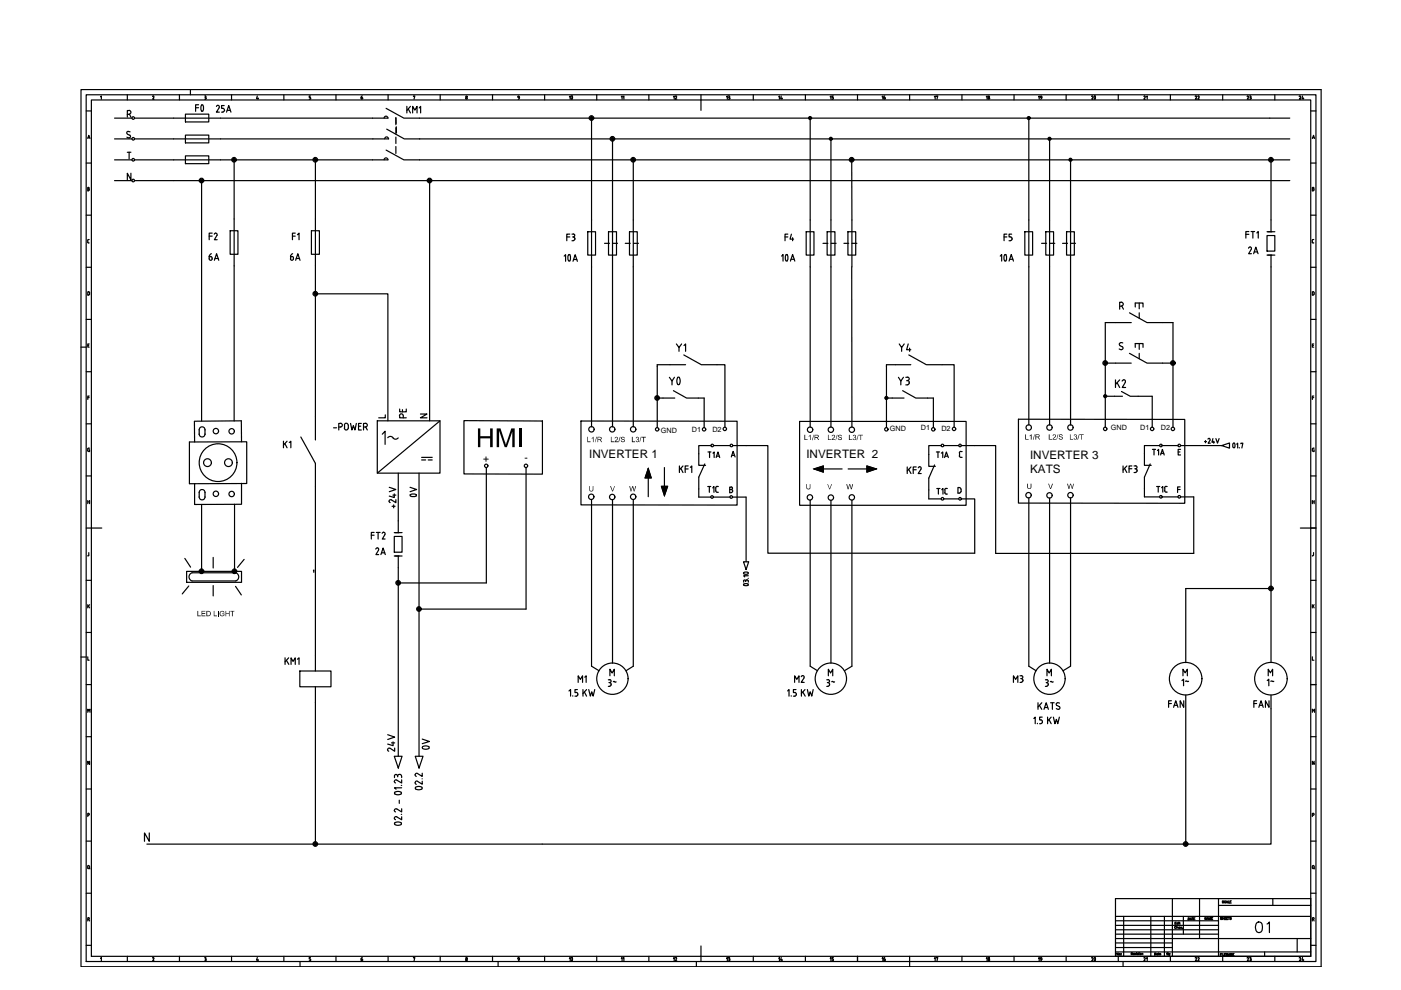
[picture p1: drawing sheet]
<svg xmlns="http://www.w3.org/2000/svg" width="297mm" height="210mm" viewBox="0 0 297 210" stroke-linecap="round" stroke-linejoin="round" font-family="sans-serif">
<!-- layer: 035 -->
<g fill="none" stroke="#000" stroke-width=".25">
<path d="M17.2 19h262.9v186h-262.9zM18.3 23.5h1.1M18.3 34.6h1.1M19.4 21.2h258.5v181.6h-258.5zM21.3 20.5l.2-.2v.7M27 20.1v1.1M32.3 20.5l.3-.1v.2M32.6 20.6l-.2 .4h.3M54.6 20.3l-.2 .6h.4M54.7 20.7v.3M60.2 20.1v1.1M65.8 20.3h-.2v.3l.3 .2"/>
<path d="M65.9 20.8l-.1 .2h-.2M71.2 20.1v1.1M82.3 20.1v1.1M93.3 20.1v1.1M98.7 20.8l.2 .2 .1-.2M98.7 20.8l.2-.2 .1 .2M104.4 20.1v1.1M115.5 20.1v1.1M126.5 20.1v1.1M137.6 20.1v1.1M148.6 20.1v1.1M159.7 20.1v1.1"/>
<path d="M170.8 20.1v1.1M181.8 20.1v1.1M192.9 20.1v1.1M203.9 20.1v1.1M215 20.1v1.1M226 20.1v1.1M237.1 20.1v1.1M248.1 20.1v1.1M259.2 20.1v1.1M270.3 20.1v1.1M277.9 23.5h1.1M277.9 34.6h1.1"/>
<path d="M18.3 45.6h1.1M18.3 56.7h1.1M18.6 51.3l.3 .2M18.6 40.1h.2M18.6 51v.3M18.8 40.4l.2-.2-.2-.2 .1-.1-.3-.2v.8h.2M18.9 50.8l-.3 .2M277.9 45.6h1.1M277.9 56.7h1.1M278.2 51.3l.2 .2M278.2 40.1h.3M278.4 50.8l-.2 .2v.3"/>
<path d="M278.4 51.5h.1M278.4 50.8h.1M278.4 40.4l.2-.2-.2-.2 .2-.1-.4-.2v.8h.3M17.2 73.6h1.1M18.3 67.7h1.1M18.3 78.8h1.1M18.6 61.9l.2-.1a.42 .42 0 0 1 .1 .7l-.3 .1zM18.6 73.2h.2M18.9 72.9h-.3v.7h.3M277.9 67.7h1.1M277.9 78.8h1.1M278.2 73.2h.3"/>
<path d="M278.4 61.8a.42 .42 0 0 1 .2 .7l-.2 .1M278.4 61.9h-.2v.7h.2M278.5 72.9h-.3v.7h.3M18.3 89.9h1.1M18.6 84.3h.3M18.6 95.2v.3M18.9 95.4h.1v.3l-.4-.2M18.9 84h-.3v.7M19 95l-.4 .2M277.9 89.9h1.1M278.2 95.2l.1 .4 .2 .1h.1l-.1-.3M278.2 84.3h.3"/>
<path d="M278.5 84h-.3v.7M278.6 95l-.4 .2M18.3 112h1.1M18.3 100.9h1.1M18.6 117.8h.1M18.6 106.4h.4M18.6 106.1v.7M18.8 117.7l-.1 .1M18.8 117.2v.5M19 106.1v.7M277.9 112h1.1M277.9 100.9h1.1"/>
<path d="M278.2 106.1v.7M278.2 106.4h.4M278.5 117.7l-.3 .1M278.5 117.2v.5M278.6 106.1v.7M17.2 139.3h1.1M18.3 123h1.1M18.3 134.1h1.1M18.6 139.3v.7h.3M18.6 128.2v.7M18.7 128.5l.3 .4M19 128.2l-.4 .4"/>
<path d="M277.9 123h1.1M277.9 134.1h1.1M278.2 139.3v.7h.4M278.2 128.2v.7M278.4 128.5l.2 .4M278.6 128.2l-.4 .4M18.3 145.1h1.1M18.3 156.2h1.1M277.9 145.1h1.1M277.9 156.2h1.1M278.2 151v-.6l.3 .3 .2-.3v.6M18.3 167.3h1.1"/>
<path d="M18.3 178.3h1.1M18.6 172.8h.3v-.3h-.3v.6M19 161.4v.7l-.4-.7v.7M277.9 167.3h1.1M277.9 178.3h1.1M278.2 172.8h.4v-.3h-.4v.6M278.6 161.4v.7l-.4-.7v.7M18.3 189.4h1.1M18.8 194.5l.2 .2-.4 .3M18.8 194.6h-.2v.7M18.8 195l.2 .3M236.5 199h12.1"/>
<path d="M236.5 199.9h12.1M236.5 198.1h21.8M236.5 197.1h21.8M236.5 196.2h21.8M236.5 195.2h21.8M238.2 194.3v8.5M244 194.3v8.5M246.9 194.3v8.5M250.9 194.3v3.8M254.3 190.5v8.5M258.3 192h19.6M269.9 190.5v1.5"/>
<path d="M277.9 189.4h1.1M278.2 184v-.3l.2-.2 .2 .2v.3M278.2 184l.2 .2 .2-.2M278.4 194.5l.2 .4-.4 .1M278.5 194.6h-.3v.7M278.5 195l.1 .3M278.5 184.1l.2 .1M18.3 200.4h1.1M21.3 203.2l.2-.2v.7M27 202.8v1.1M32.3 203.1l.3-.1v.2M32.6 203.3l-.2 .4h.3"/>
<path d="M38 202.8v1.1M43.4 203h.1M43.4 203.7h.1M43.5 203.3h.1M43.5 203l.2 .2-.2 .1M43.5 203.3l.2 .2M43.7 203.5l-.2 .2M43.7 203.5v.1M49.1 202.8v1.1M54.6 203l-.2 .6h.4M54.7 203.4v.3M60.2 202.8v1.1"/>
<path d="M63.6 203.9v1.1M65.6 203.7h.1M65.8 203h-.2v.3l.2 .1 .1 .2M65.9 203.5l-.2 .2M71.2 202.8v1.1M82.3 202.8v1.1M87.7 203.1l.3-.1-.2 .7M93.3 202.8v1.1M98.7 203.6l.2-.3 .1 .3M98.7 203.5l.2 .2 .1-.2M104.4 202.8v1.1M105.6 203.9v1.1"/>
<path d="M115.5 202.8v1.1M126.5 202.8v1.1M137.6 202.8v1.1M147.6 203.9v1.1M148.6 202.8v1.1M159.7 202.8v1.1M170.8 202.8v1.1M181.8 202.8v1.1M192.9 202.8v2.2M203.9 202.8v1.1M215 202.8v1.1M226 202.8v1.1"/>
<path d="M236.5 200.9h12.1M236.5 201.8h41.4M237.1 202.8v1.1M238.1 203.9v1.1M259.2 202.8v1.1M268.1 201.8v1M270.3 202.8v1.1M277.9 200.4h1.1"/>
<circle cx="98.9" cy="20.5" r=".15"/>
<circle cx="98.9" cy="203.2" r=".15"/>
</g>
<!-- layer: 07 -->
<path d="M18.3 20.1h260.7v183.8h-260.7zM148.6 21.2v2.2M19.4 112h2.2M275.7 112h2.2M236.5 190.5h41.4v12.3h-41.4zM236.5 194.3h41.4M248.6 199h29.3M248.6 190.5v12.3M258.3 190.5v12.3M275 199v2.8M148.6 200.6v2.2" fill="none" stroke="#000" stroke-width=".25"/>
<!-- layer: 025 -->
<g fill="none" stroke="#000" stroke-width=".25">
<path d="M249.1 195.7h.2M249.4 196.5a.2 .2 0 0 0-.3 0 .2 .2 0 0 0 0 .3 .2 .2 0 0 0 .3 0M249.4 195.5h-.3v.4h.3M249.5 196.6l.2-.1 .1 .3M249.5 196.4v.4M249.8 195.7l-.3 .1 .1 .1h.2M249.8 195.5v.4M249.9 196.7l.2-.1-.2 .1 .1 .1h.1M249.9 195.6h.1M249.9 195.7v.2M250 195.7h.2M250.1 195.5l.1 .4"/>
<path d="M250.5 196.6l-.2 .1v.1h.2M250.7 196.8h.1M251.9 194.6a.22 .22 0 0 1 .3 .2 .22 .22 0 0 1-.3 .2zM252.3 195l.2-.4 .1 .4M252.3 194.9h.2M252.7 194.6h.3M252.8 194.6v.4M253.1 194.8h.1M253.4 194.6h-.3v.4h.3M255.8 194.5v.5l-.3-.5v.5M255.9 195l.2-.5 .1 .5M255.9 194.8h.2"/>
<path d="M256.3 195v-.5l.2 .5 .2-.5v.5M256.8 194.8h.2M257.1 194.5h-.3v.5h.3M259.1 194.6l-.2-.1-.1 .2 .3 .2h-.3M259.2 194.5v.5M259.2 194.7h.3M259.4 191.1l-.2-.1v.2l.2 .2h-.2M259.5 194.5v.5M259.7 194.7h.1M259.9 191.1l-.1-.1-.2 .1 .1 .4 .2-.2M259.9 194.5h-.2v.5h.2M260 191.5l.1-.5 .2 .5"/>
<path d="M260 194.7h.2M260 191.3h.3M260.4 191v.5h.3M260.5 194.5v.5M260.7 194.5h-.7v.5h.3M260.8 191.2h.1M261.1 194.6l-.3-.1 .3 .4h-.3M261.1 191h-.3v.5h.3M237.1 202v.5l-.3-.5v.5M237.7 202.2h.1M237.7 202.5h.1M239.8 202.2h.3v-.2h-.3v.4"/>
<path d="M240 202.2l.1 .2M240.3 202.3h.2l-.1-.2-.1 .3h.2M258.7 202.4h.2M259 202.2h-.3v.4M259.1 202.2v.4M259.3 202.2v.4h.2M259.6 202.4h.2M259.9 202.2h-.3v.4h.3M260.3 202.2v.4l-.3-.4v.4M260.4 202.6l.2-.4 .2 .4M260.5 202.5h.2M260.8 202.6v-.4l.2 .4 .2-.4v.4"/>
<path d="M261.4 202.4h.1M261.6 202.2h-.2v.4h.2"/>
<circle cx="237.4" cy="202.4" r=".15"/>
</g>
<g fill="none" stroke="#000" stroke-width=".25">
<path d="M24.3 25h3.7M24.3 29.4h3.7M24.3 33.9h3.7M24.3 38.3h3.7M28.5 25h8.3M28.5 29.4h8.3M28.5 33.9h8.3M28.5 38.3h245M42.7 38.3v51M46.8 25h32.2M46.8 29.4h32.3M46.8 33.9h32.2"/>
<path d="M49.6 33.9v12.5M66.9 33.9v12.5M88.9 25h184.6M88.9 29.4h184.6M88.9 33.9h184.6M91.1 38.3v50.9M125.4 25v21.6M129.9 29.4v17.2M134.3 33.9v12.7M171.8 25v21.6M176.2 29.4v17.2M180.6 33.9v12.7"/>
<path d="M218.1 25v21.6M222.5 29.4v17.2M227 33.9v12.7M269.5 33.9v12.7M49.6 56.4v32.9M66.9 56.4v31.9M125.4 56.6v33.9M129.9 56.6v33.9M134.3 56.6v33.9M171.8 56.6v34M176.2 56.6v34M180.6 56.6v34"/>
<path d="M218.1 56.6v33.5M222.5 56.6v33.5M227 56.6v33.5M269.5 56.6v83.9M66.9 62.3h15.3v26.9M139.3 77.6v13.1M152 77.3h1.7v13.3M187.9 77.6v13.1M199.8 77.3h2.5v13.3M234.3 77h2.2M236.5 68.4h-2.2v22.2M246.5 77h2.2"/>
<path d="M246.5 68.4h2.2v22.2M103.1 99.2v24.4h-18.7M111.5 99.2v29.9h-22.7M149.3 84.4v6.3M155.3 94.5h7.5v22.8h43.9v-11.5h-2.9M196.7 84.4h1.2v6.3M203.8 94.5h7.3v22.8h42v-11.9h-2.8M241.3 84h3v6.6M246.5 94.5h3.3M250.3 94.5h8.7M39.2 118.4l1.2 1.9M42.7 107v14.1"/>
<path d="M45.2 118.2v2.2M49.7 106.9v14.2M51.8 118.6l-1.4 1.7M66.9 103.2v35.8M84.4 100.3v10.1M88.8 100.3v60M125.4 105.9v35.4M129.9 105.9v34.7M134.3 105.9v35.4l-1.6 .9M148.2 103.7v1.7h2.5M151.2 105.4h3.6M155.3 105.4h2.9v13.7"/>
<path d="M171.8 106v35.3M176.2 106.1v34.5M180.6 106v35.3l-1.6 .9M218.1 105.6v35.7l1.6 .9M222.5 105.6v35M227 105.6v35.7l-1.6 .9M242.6 103.7v1.7h3.3M246.5 105.4h3.3M39.6 121.1h11.6v2.4h-11.6zM40 124.2l-1.4 1.7M40.7 121.4a.91 .91 0 0 0-.6 .9 .91 .91 0 0 0 .6 .9M40.8 121.4h9.2a.91 .91 0 0 1 .6 .9 .91 .91 0 0 1-.6 .9h-9.2"/>
<path d="M45.2 124.1v2.3M49.9 124.3l1.3 1.8M84.4 120.4v39.9M269.5 124.8h-18.1v15.7M66.9 148.9v30.1M251.4 147.4v31.6M269.5 150.3v28.7h-238.4"/>
</g>
<!-- layer: 0 -->
<g fill="none" stroke="#000" stroke-width=".25">
<path d="M36.8 25h10M36.8 29.4h10M36.8 33.9h10M39.3 28.6h5v1.7h-5zM39.3 33h5v1.7h-5zM79 25h3.3M79.1 29.4h3.3M81.4 25a.4 .4 0 0 1 .4-.4 .4 .4 0 0 1 .4 .4M81.4 33.9a.4 .4 0 0 1 .4-.4 .4 .4 0 0 1 .4 .4h-3.2M81.6 29.4a.4 .4 0 0 1 .4-.4 .4 .4 0 0 1 .4 .4M81.9 23l3.7 2h3.3M81.9 31.8l3.7 2.1h3.3"/>
<path d="M82 27.4l3.7 2h3.3M48.8 48.9h1.6v5h-1.6zM49.6 46.4v10M66 48.9h1.7v5h-1.7zM66.9 46.4v10M124.6 49.1h1.7v5h-1.7zM125.4 46.6v10M129 49.1h1.7v5h-1.7zM129.9 46.6v10M133.5 49.1h1.6v5h-1.6zM134.3 46.6v10M170.9 49.1h1.7v5h-1.7z"/>
<path d="M171.8 46.6v10M175.4 49.1h1.6v5h-1.6zM176.2 46.6v10M179.8 49.1h1.6v5h-1.6zM180.6 46.6v10M217.3 49.1h1.6v5h-1.6zM218.1 46.6v10M221.7 49.1h1.7v5h-1.7zM222.5 46.6v10M226.1 49.1h1.7v5h-1.7zM227 46.6v10M268.6 49.9h1.7v3.3h-1.7z"/>
<path d="M268.6 49.1h1.7M268.6 54.1h1.7M269.5 46.6v2.5M269.5 54.1v2.5M145 75.3l3.7 2h3.3M192.7 75.3l3.7 2h3.4M236.5 77h3.3M236.5 68.4h3.3M239.5 74.9l3.7 2.1h3.3M239.5 66.3l3.7 2.1h3.3M240.7 73.6v-.8h1.6v.8M240.7 65.1v-.9h1.6v.9"/>
<path d="M241.5 64.2v1.3M241.5 66.3v1.2M241.5 72.8v1.3M241.5 74.9v1.2M40.2 93.7h12.1v8.8l-12.1 .1zM42.2 91.1v1M42.2 91.2a.61 .61 0 0 1 .6-.7 .61 .61 0 0 1 .7 .7M42.2 92a.61 .61 0 0 0 .6 .7 .61 .61 0 0 0 .7-.7M43.5 91.1v1M51.2 93.7v-4.5l-10 .1 .1 4.4M63.8 92.7l3.1 5.5v5M66.9 88.3v5"/>
<path d="M80 89.2h13.3v11.1h-13.3zM81.1 92.1l.5-.7v2.8M82.2 92.8l.6-.3 .5 .3M83.3 92.8l.6 .3 .5-.3M89.4 97h2.2M89.4 97.5h.8M90.8 97.5h.8M93.3 89.2l-13.3 11.1M98.4 89.2l16.6 .1v11.2h-16.6zM123.2 89.3h33.1v17.8l-33.1-.1zM137.4 99.3l.7 2h-1.3zM140.9 99.1v4"/>
<path d="M149.4 98.4l-1.2 2.8v2.5M169.5 89.4h35.3v17.7h-35.3zM172.6 99.4l2-.6v1.3zM174.6 99.4h3.9M179.8 99.4h4M183.8 98.8l2 .6-2 .7zM191.4 82.8l2.8 1.6h2.5M198.1 98.6l-1.2 2.8M215.9 88.9h35.3v17.8h-35.3zM259 94.5l1.7-.6v1.1zM42.2 104.4v1M42.2 104.5a.61 .61 0 0 1 .6-.7 .61 .61 0 0 1 .7 .7"/>
<path d="M42.2 105.3a.61 .61 0 0 0 .6 .7 .61 .61 0 0 0 .7-.7M43.5 104.4v1M51.2 102.5v4.4l-9.9 .1v-4.4M83.6 113.7h1.6v3.4h-1.6zM83.6 112.9h1.6M83.6 117.9h1.6M137.4 101.3v4M140.2 103.1h1.3l-.6 2zM157.6 119.1h1.1l-.5 1.7zM242.6 101.2v2.5M66.9 139v3.3M63.6 142.3h6.6v3.3h-6.6z"/>
<path d="M66.9 145.6v3.3M83.6 160.3h1.6l-.8 2.5z"/>
<circle cx="28.2" cy="38.3" r=".28"/>
<circle cx="28.2" cy="25" r=".28"/>
<circle cx="28.2" cy="29.4" r=".28"/>
<circle cx="28.2" cy="33.9" r=".28"/>
<circle cx="42.7" cy="38.3" r=".49"/>
<circle cx="42.7" cy="38.3" r=".32"/>
<circle cx="42.7" cy="38.3" r=".15"/>
<circle cx="49.6" cy="33.9" r=".49"/>
<circle cx="49.6" cy="33.9" r=".32"/>
<circle cx="49.6" cy="33.9" r=".15"/>
<circle cx="66.9" cy="33.9" r=".49"/>
<circle cx="66.9" cy="33.9" r=".32"/>
<circle cx="66.9" cy="33.9" r=".15"/>
<circle cx="91.1" cy="38.3" r=".49"/>
<circle cx="91.1" cy="38.3" r=".32"/>
<circle cx="91.1" cy="38.3" r=".15"/>
<circle cx="125.4" cy="25" r=".49"/>
<circle cx="125.4" cy="25" r=".32"/>
<circle cx="125.4" cy="25" r=".15"/>
<circle cx="129.8" cy="29.4" r=".49"/>
<circle cx="129.8" cy="29.4" r=".32"/>
<circle cx="129.8" cy="29.4" r=".15"/>
<circle cx="134.2" cy="33.9" r=".49"/>
<circle cx="134.2" cy="33.9" r=".32"/>
<circle cx="134.2" cy="33.9" r=".15"/>
<circle cx="171.8" cy="25" r=".32"/>
<circle cx="171.8" cy="25" r=".19"/>
<circle cx="171.8" cy="25" r=".11"/>
<circle cx="176.2" cy="29.4" r=".32"/>
<circle cx="176.2" cy="29.4" r=".19"/>
<circle cx="176.2" cy="29.4" r=".11"/>
<circle cx="180.6" cy="33.9" r=".49"/>
<circle cx="180.6" cy="33.9" r=".32"/>
<circle cx="180.6" cy="33.9" r=".15"/>
<circle cx="218.1" cy="25" r=".32"/>
<circle cx="218.1" cy="25" r=".19"/>
<circle cx="218.1" cy="25" r=".11"/>
<circle cx="222.5" cy="29.4" r=".32"/>
<circle cx="222.5" cy="29.4" r=".19"/>
<circle cx="222.5" cy="29.4" r=".11"/>
<circle cx="227" cy="33.9" r=".32"/>
<circle cx="227" cy="33.9" r=".19"/>
<circle cx="227" cy="33.9" r=".11"/>
<circle cx="269.5" cy="33.9" r=".49"/>
<circle cx="269.5" cy="33.9" r=".32"/>
<circle cx="269.5" cy="33.9" r=".15"/>
<circle cx="66.9" cy="62.3" r=".49"/>
<circle cx="66.9" cy="62.3" r=".32"/>
<circle cx="66.9" cy="62.3" r=".15"/>
<circle cx="234.3" cy="77" r=".49"/>
<circle cx="234.3" cy="77" r=".32"/>
<circle cx="234.3" cy="77" r=".15"/>
<circle cx="248.7" cy="77" r=".49"/>
<circle cx="248.7" cy="77" r=".32"/>
<circle cx="248.7" cy="77" r=".15"/>
<circle cx="44" cy="98.1" r=".83"/>
<circle cx="45.8" cy="91.4" r=".57"/>
<circle cx="46.2" cy="98.1" r="4"/>
<circle cx="48.4" cy="98.1" r=".83"/>
<circle cx="49.1" cy="91.4" r=".57"/>
<circle cx="103.1" cy="98.8" r=".36"/>
<circle cx="111.5" cy="98.8" r=".36"/>
<circle cx="125.4" cy="91" r=".57"/>
<circle cx="129.8" cy="91" r=".57"/>
<circle cx="134.2" cy="91" r=".57"/>
<circle cx="139.3" cy="91" r=".36"/>
<circle cx="149.3" cy="91" r=".36"/>
<circle cx="153.7" cy="90.9" r=".36"/>
<circle cx="155.1" cy="94.5" r=".28"/>
<circle cx="171.8" cy="91.1" r=".57"/>
<circle cx="176.2" cy="91.1" r=".57"/>
<circle cx="180.6" cy="91.1" r=".57"/>
<circle cx="187.9" cy="91" r=".36"/>
<circle cx="187.9" cy="84.4" r=".32"/>
<circle cx="187.9" cy="84.4" r=".19"/>
<circle cx="197.9" cy="91" r=".36"/>
<circle cx="202.3" cy="90.9" r=".36"/>
<circle cx="203.5" cy="94.5" r=".28"/>
<circle cx="218.1" cy="90.6" r=".57"/>
<circle cx="222.5" cy="90.6" r=".57"/>
<circle cx="227" cy="90.6" r=".57"/>
<circle cx="234.3" cy="90.9" r=".36"/>
<circle cx="234.3" cy="84" r=".32"/>
<circle cx="244.3" cy="90.9" r=".36"/>
<circle cx="248.7" cy="90.9" r=".36"/>
<circle cx="250" cy="94.5" r=".28"/>
<circle cx="45.8" cy="104.7" r=".57"/>
<circle cx="49.1" cy="104.7" r=".57"/>
<circle cx="125.4" cy="105.3" r=".57"/>
<circle cx="129.8" cy="105.4" r=".57"/>
<circle cx="134.2" cy="105.3" r=".57"/>
<circle cx="151" cy="105.4" r=".28"/>
<circle cx="155" cy="105.4" r=".28"/>
<circle cx="171.7" cy="105.5" r=".57"/>
<circle cx="176.2" cy="105.5" r=".57"/>
<circle cx="180.6" cy="105.5" r=".57"/>
<circle cx="203.5" cy="105.8" r=".28"/>
<circle cx="218.1" cy="105" r=".57"/>
<circle cx="222.5" cy="105" r=".57"/>
<circle cx="227" cy="105" r=".57"/>
<circle cx="246.1" cy="105.3" r=".28"/>
<circle cx="250" cy="105.3" r=".28"/>
<circle cx="42.7" cy="121.1" r=".49"/>
<circle cx="42.7" cy="121.1" r=".32"/>
<circle cx="42.7" cy="121.1" r=".15"/>
<circle cx="49.7" cy="121.1" r=".49"/>
<circle cx="49.7" cy="121.1" r=".32"/>
<circle cx="49.7" cy="121.1" r=".15"/>
<circle cx="84.4" cy="123.6" r=".49"/>
<circle cx="84.4" cy="123.6" r=".32"/>
<circle cx="84.4" cy="123.6" r=".15"/>
<circle cx="88.8" cy="129.1" r=".49"/>
<circle cx="88.8" cy="129.1" r=".32"/>
<circle cx="88.8" cy="129.1" r=".15"/>
<circle cx="269.5" cy="124.8" r=".49"/>
<circle cx="269.5" cy="124.8" r=".32"/>
<circle cx="269.5" cy="124.8" r=".15"/>
<circle cx="129.8" cy="143.9" r="3.3"/>
<circle cx="176.2" cy="143.9" r="3.3"/>
<circle cx="222.5" cy="143.9" r="3.3"/>
<circle cx="251.4" cy="143.9" r="3.5"/>
<circle cx="269.5" cy="143.9" r="3.5"/>
<circle cx="66.9" cy="179" r=".49"/>
<circle cx="66.9" cy="179" r=".32"/>
<circle cx="66.9" cy="179" r=".15"/>
<circle cx="251.4" cy="179" r=".49"/>
<circle cx="251.4" cy="179" r=".32"/>
<circle cx="251.4" cy="179" r=".15"/>
</g>
<!-- layer: TAGS -->
<g fill="none" stroke="#000" stroke-width=".25">
<path d="M27 32.3h.8M27.1 28.5l.4 .2M27.2 27.8l-.3 .3 .1 .3M27.2 27.9l.4 .1M27.4 23.4a.4 .4 0 0 1 .4 .4 .4 .4 0 0 1-.4 .4h-.4M27.4 23.4h-.4v1.4M27.4 32.3v1.4M27.5 24.2l.3 .6M27.5 28.6a.38 .38 0 0 1 0 .6 .38 .38 0 0 1-.6-.1M27.8 36.7v1.4l-.8-1.4v1.4M237.3 74l.5 .2M237.4 64.9h.4"/>
<path d="M237.5 73.3l.6 .4-.1 .3-.2 .1M237.6 72.7l-.3 .2 .2 .4M237.6 72.6l.4 .1M237.8 64.1a.4 .4 0 0 1 .4 .4 .4 .4 0 0 1-.4 .4M237.8 64.1h-.4v1.5M237.9 64.9l.3 .7M70.7 90.7h.7M72.2 89.7a.4 .4 0 0 1 .4 .4 .4 .4 0 0 1-.4 .4h-.4M72.2 89.8h-.4v1.4M73 90.1a.4 .4 0 0 1 .4-.4 .4 .4 0 0 1 .4 .4l.1 .7M73 90.8a.4 .4 0 0 0 .4 .4 .4 .4 0 0 0 .4-.4M73.1 90.2v.6"/>
<path d="M74.3 89.8l.3 1.4 .3-1 .4 1 .3-1.4M76 90.4h.5M76.6 89.8h-.6v1.4h.6M77.5 89.7a.4 .4 0 0 1 .4 .4 .4 .4 0 0 1-.4 .4h-.4M77.5 89.8h-.4v1.4M77.5 90.5l.4 .7M155.1 96.9l.3-1.2 .5 1.2M155.2 96.5h.5M203.4 96.7l.3 .3M203.7 95.7l-.3 .3M203.7 97h.3M203.7 95.7h.3"/>
<path d="M249.8 95.8h.4M250.3 95.3h-.5v1.2h.5M150.1 103.2h.6M150.4 103.2v1.2M151.1 103.4l.3-.2v1.2M151.8 104.1l.1 .2 .4 .1M151.8 103.4v.7M152.1 103.1l-.3 .3M152.1 103.2h.2M154.7 103.8h.4M155 103.8a.32 .32 0 0 1 .3 .3 .32 .32 0 0 1-.3 .3M155 103.8l.3-.1v-.3l-.6-.1v1.2h.4"/>
<path d="M203.4 103.4l.3 .3M203.7 104.2l-.3 .3M203.8 103.7v.5M245.2 103.2h.7M245.6 103.2v1.1M246.3 103.4l.2-.2v1.1M246.9 104l.3 .3M247 103.4v.6M247.2 103.1l-.3 .3M247.3 103.2h.2M247.3 104.3h.2M249.7 103.8h.5"/>
<path d="M250.2 103.2h-.5v1.2"/>
</g>
<!-- layer: 0 -->
<g fill="#000">
<path d="M101.3 90.8h.5v1.7h2.1v-1.7h.6v4h-.6v-1.9h-2.1v1.9h-.5zM105.3 90.8h.8l1.2 3.5 1.1-3.5h.7v4h-.5v-3.3l-1.1 3.3h-.5l-1.1-3.4-.1 3.4h-.5zM110.1 90.8h.5v4h-.5zM124.5 92.6h.2v1h.5v.2h-.7zM125.5 92.9l.3-.3v1.2h-.1v-.9l-.2 .1zM126.4 92.6h.2l-.5 1.2zM129.5 92.6h.2v1h.5v.2h-.7zM130.4 92.7l.4-.1a.51 .51 0 0 1 .2 .5 .51 .51 0 0 1-.5 .4l.5 .1v.2h-.7l.5-.6a.22 .22 0 0 0 0-.4 .22 .22 0 0 0-.3 .1h-.2zM131.4 92.6h.2l-.4 1.2h-.1zM131.7 92.7l.5-.1 .2 .2-.1 .1a.22 .22 0 0 0-.1-.2 .22 .22 0 0 0-.3 .1 .22 .22 0 0 0 .1 .3l.3 .1a.38 .38 0 0 1 0 .6 .38 .38 0 0 1-.6-.2l-.1-.2 .4 .2a.23 .23 0 0 0 .4-.1 .25 .25 0 0 0-.4-.3l-.3-.1zM134 92.6h.1v1h.5v.2h-.6zM134.9 92.7l.3-.1a.26 .26 0 0 1 .2 .2 .26 .26 0 0 1-.1 .3l.2 .2-.1 .4a.35 .35 0 0 1-.4 0 .35 .35 0 0 1-.2-.2l.1-.1a.22 .22 0 0 0 .2 .2 .22 .22 0 0 0 .2-.2 .22 .22 0 0 0-.2-.2v-.1a.19 .19 0 0 0 .2-.2 .19 .19 0 0 0-.2-.2 .19 .19 0 0 0-.2 .2z"/>
<path d="M135.9 92.6h.1l-.4 1.2zM136 92.6h.9v.2h-.3v1h-.2v-1h-.4zM170.5 92.2h.2v1h.5v.1h-.7zM171.5 92.4l.4-.2v1.1h-.2v-.9l-.2 .2zM172.5 92.2l-.2 1.1h-.1zM175.5 92.2h.2v1h.5v.1h-.7zM176.4 92.3l.3-.1a.43 .43 0 0 1 .3 .4 .43 .43 0 0 1-.4 .4l-.1 .2h.6v.1h-.8l.3-.5a.28 .28 0 0 0 .3-.2 .28 .28 0 0 0-.2-.3l-.2 .2h-.2zM177.4 92.2h.2l-.4 1.1zM177.7 92.3l.3-.1a.23 .23 0 0 1 .3 0 .23 .23 0 0 1 0 .3 .21 .21 0 0 0-.2-.2 .21 .21 0 0 0-.1 .3l.5 .2a.43 .43 0 0 1-.4 .5 .43 .43 0 0 1-.5-.4h.2a.26 .26 0 0 0 .3 .3 .26 .26 0 0 0 .2-.3l-.5-.2zM180 92.2h.2v1h.5v.1h-.7zM180.8 92.4l.3-.2a.29 .29 0 0 1 .3 .1 .29 .29 0 0 1-.1 .4l.3 .2-.1 .3-.5 .1-.2-.3h.2a.22 .22 0 0 0 .2 .2 .22 .22 0 0 0 .2-.3 .22 .22 0 0 0-.3-.1v-.1a.19 .19 0 0 0 .2-.2 .19 .19 0 0 0-.1-.2 .19 .19 0 0 0-.2 .2zM181.9 92.2l-.2 1.1h-.1z"/>
<path d="M182.1 92.2h.9v.1h-.4v1h-.2v-1h-.3zM217.4 92.1h.1v1h.6v.1h-.7zM218.3 92.4l.4-.3v1.1h-.1v-.9l-.2 .2zM219.3 92.1l-.2 1.1h-.1zM222.4 92.1h.1v1h.5v.1h-.6zM223.3 92.2l.2-.1a.4 .4 0 0 1 .4 .4 .4 .4 0 0 1-.4 .4l-.2 .2h.6v.1h-.7l.4-.5a.23 .23 0 0 0 .2-.2 .23 .23 0 0 0-.2-.3 .23 .23 0 0 0-.3 .2h-.1zM224.3 92.1h.1l-.4 1.1zM224.6 92.2l.4-.1 .3 .3-.2-.1a.21 .21 0 0 0-.2-.2 .21 .21 0 0 0-.2 .3 .21 .21 0 0 0 .2 .2l.4 .1a.43 .43 0 0 1-.3 .5 .43 .43 0 0 1-.5-.3l.3 .1a.24 .24 0 0 0 .3 .1 .24 .24 0 0 0 .1-.4 .24 .24 0 0 0-.4 0 .28 .28 0 0 1-.3-.2 .28 .28 0 0 1 .1-.3zM226.9 92.1h.1v1h.5v.1h-.6zM227.7 92.2l.4-.1 .2 .3-.1 .2 .2 .2-.2 .4h-.4l-.1-.2 .1-.1a.22 .22 0 0 0 .2 .2 .22 .22 0 0 0 .2-.3 .22 .22 0 0 0-.3-.1v-.1a.19 .19 0 0 0 .3-.2 .19 .19 0 0 0-.2-.2 .19 .19 0 0 0-.2 .2zM228.8 92.1h.1l-.4 1.1h-.1zM228.9 92.1h.9v.1h-.4v1h-.1v-1h-.4z"/>
<path d="M125 103.1h.1v.6a.3 .3 0 0 0 .3 .4 .3 .3 0 0 0 .3-.4v-.6h.1v.9l-.5 .2a.34 .34 0 0 1-.3-.5zM129.4 103.1h.1l.4 1 .3-1h.2l-.5 1.1h-.1zM133.4 103.1h.2l.2 .9 .3-.9h.1l.3 .9 .2-.9h.2l-.4 1.1h-.1l-.3-1-.3 1h-.1zM171 102.6h.1l.1 1a.28 .28 0 0 0 .4 0 .28 .28 0 0 0 .1-.3v-.7h.1v1l-.4 .2-.3-.1zM175.4 102.6h.1l.4 1 .4-1h.1l-.4 1.1h-.2zM179.4 102.6h.2l.2 1 .3-1h.1l.3 1 .2-1h.2l-.3 1.1h-.2l-.2-.9-.3 .9h-.2zM217.8 102.6h.2v.6a.28 .28 0 0 0 .2 .3 .28 .28 0 0 0 .3-.3v-.6h.2l-.1 .9-.2 .2-.5-.1zM222.2 102.6h.2l.3 .9 .4-.9h.2l-.5 1.1h-.1zM226.3 102.6h.1l.2 .9 .3-.9h.2l.2 .9 .3-.9h.1l-.3 1.1h-.1l-.3-1-.3 1h-.1z"/>
<path d="M126.7 92.6h.5a.33 .33 0 0 1 .4 .3 .33 .33 0 0 1-.4 .3l.5 .6h-.2l-.4-.6h-.3v.6h-.1zM126.8 92.7v.4h.4a.2 .2 0 0 0 .2-.1 .2 .2 0 0 0-.2-.3z"/>
<path d="M172.7 92.2h.6a.32 .32 0 0 1 .3 .3 .32 .32 0 0 1-.3 .3l.4 .5h-.2l-.3-.5h-.4v.5h-.1zM172.8 92.3v.4h.4a.18 .18 0 0 0 .2-.2 .18 .18 0 0 0-.2-.2z"/>
<path d="M219.5 92.1l.9 .1v.3l-.3 .2 .4 .5h-.2l-.4-.5h-.2v.5h-.2zM219.7 92.2v.4h.3a.18 .18 0 0 0 .3-.2 .18 .18 0 0 0-.3-.2z"/>
</g>
<!-- layer: DESC -->
<g fill="none" stroke="#000" stroke-width=".25">
<path d="M120.6 146.5l.4-.3v1.4M121.4 147.5v.1M122.5 147.3l-.2 .3h-.4M123.6 146.2v1.4M123.9 146.7l.5 .9M124.8 146.2l.4 1.4 .3-.9 .3 .9 .3-1.4M167 146.5l.3-.3v1.4M167.8 147.5v.1M168.8 147.3l-.1 .3h-.5M169.9 146.2v1.4M170.2 146.7l.5 .9M171.2 146.2l.3 1.4 .3-.9 .3 .9 .3-1.4"/>
<path d="M219.2 152.3l.3-.3v1.4M219.9 153.4h.1M220.1 149v1.4M220.4 149.5l.5 .9M220.4 153.4h.3M220.9 149l-.8 .9M221 152h-.6v.6l.5 .1 .1 .4M221 153.1l-.3 .3M221.3 150.4l.5-1.4 .5 1.4M221.5 150h.6M222.1 152v1.4M222.4 152.6l.5 .8"/>
<path d="M222.7 149h.8M222.9 152l-.8 .9M223.1 149v1.4M223.3 152l.4 1.4 .3-.9 .3 .9 .3-1.4M224.1 149.6l.5 .2a.38 .38 0 0 1 0 .6 .38 .38 0 0 1-.6-.2M224.6 149.1h-.6l-.1 .3 .2 .2M83.6 173.4l.3 .4M83.6 171.8l.3 .3M83.6 165.7l.3 .3M83.7 174.4a1.42 1.42 0 0 1 1.3 0M83.7 168.3a1.42 1.42 0 0 0 1.3 0M83.7 168a1.42 1.42 0 0 1 1.3 0"/>
<path d="M83.7 174.5v.3a1.42 1.42 0 0 0 1.3 0M83.7 168v.3M84.1 173.2a.32 .32 0 0 0-.5 .2M84.1 165.4a.32 .32 0 0 0-.5 .3M84.3 164.5a.32 .32 0 0 0-.3-.3 .32 .32 0 0 0-.4 .3v.4M84.7 169.7v.6M85 174.5v.3M85 168v.3M85.1 172.7h.1M85.1 166.5h.1M85.1 164.5a.41 .41 0 0 0-.5-.3 .41 .41 0 0 0-.3 .5M85.2 173.2v.6l-1.1-.6"/>
<path d="M85.2 171.5v.7l-1.1-.7a.32 .32 0 0 0-.5 .3M85.2 167h-1.6l.4 .3M85.2 165.3v.7l-1.1-.6M85.2 164.5v.4M88 166l.3 .3M88 164.3l.3 .3M88.1 167.3a1.42 1.42 0 0 0 1.4 0M88.1 166.9a1.42 1.42 0 0 1 1.4 0M88.1 166.9v.3M88.5 165.6a.32 .32 0 0 0-.5 .3M89.4 166.9v.3M89.5 165.1h.1"/>
<path d="M89.5 165.6v.7l-1-.6M89.5 163.9v.7l-1-.6"/>
</g>
<!-- layer: LINK -->
<g fill="none" stroke="#000" stroke-width=".25">
<path d="M83.9 27.1v1.3M83.9 29.1v1.3M83.9 31.1v1.4M84 26.9l.1 1.2M128.2 51.6h1M129.9 51.6h1M132.6 51.6h1M134.3 51.6h1.1M174.5 51.6h1M176.2 51.6h1.1M178.9 51.6h1M180.6 51.6h1.1"/>
<path d="M220.8 51.6h1.1M222.6 51.6h1M225.3 51.6h1M227 51.6h1"/>
</g>
<!-- layer: WIRENO -->
<path d="M66.4 121l.1-.2v.6" fill="none" stroke="#000" stroke-width=".25"/>
<!-- layer: 0 -->
<path d="M183.8 98.8l2 .6-2 .7zM137.4 99.3l.7 2h-1.3zM140.2 103.1h1.3l-.6 2zM172.6 99.4l2-.6v1.3z" fill="#000" stroke="#000" stroke-width=".21"/>
<!-- layer: XREF -->
<g fill="none" stroke="#000" stroke-width=".25">
<path d="M261.5 94v.9M261.5 94l.1-.1a.55 .55 0 0 1 .3 .5 .55 .55 0 0 1-.3 .5h-.1M262.2 94.2l.2-.2v1M262.7 94.9v.1M263.1 94.1v-.1h.4l-.2 1M157.6 123.2l.3-.2 .2 .2M157.7 123.9l.3-.2 .6 .2a.54 .54 0 0 1-.5 .3 .54 .54 0 0 1-.4-.3zM157.7 121.4l.3-.1 .6 .1a.54 .54 0 0 1-.4 .4 .54 .54 0 0 1-.6-.3zM157.7 123.2v.2M158.1 123.2v.1M158.3 123l-.2 .2M158.3 123l.4 .2"/>
<path d="M158.6 122.6h.1M158.7 122.1h-1l.2 .2M158.7 123.2v.2"/>
</g>
<!-- layer: WIREREF_DEST -->
<path d="M255.4 93.6h.4M255.6 93.4v.5M256.1 93.1l.4-.1v.3M256.6 93.3l-.5 .7h.5M257.2 93l-.3 .8h.6M257.3 93.5v.5M257.8 93l.3 1 .4-1" fill="none" stroke="#000" stroke-width=".25"/>
<g fill="#000">
<path d="M41.9 129.5h.1v1h.6v.2h-.7zM42.7 129.5h.8v.2h-.6v.3h.6v.2h-.6v.3h.6v.2h-.8zM45.3 129.5h.2v1h.5v.2h-.7zM46.2 129.5h.1v1.2h-.1zM46.6 129.7l.3-.2 .5 .1 .2 .3-.7-.2-.2 .2v.4l.2 .2h.3l.2-.1v-.2h-.3v-.1h.5v.4l-.3 .2-.5-.1-.2-.4zM47.8 129.5h.1v.5h.6v-.5h.2v1.2h-.2v-.6h-.6v.6h-.1zM48.8 129.5h.9v.2h-.4v1h-.1v-1h-.4z"/>
<path d="M43.8 129.5l.8 .2 .1 .5-.2 .4-.7 .1zM43.9 129.7v.8h.2a.43 .43 0 0 0 .4-.4 .43 .43 0 0 0-.4-.4z"/>
</g>
<!-- layer: WIREFIXED -->
<path d="M31.7 176.6v1.8l-1.1-1.8v1.8" fill="none" stroke="#000" stroke-width=".25"/>
<text font-size="6.6" x="140.4" y="83.6">Y0</text>
<g font-size="6.2">
<text x="90.3" y="108.7" transform="rotate(-90 90.3 108.7)">0V</text>
<text x="92.8" y="162.3" transform="rotate(-90 92.8 162.3)">0V</text>
</g>
<g font-size="5.7">
<text x="39.9" y="25.4">F0</text>
<text x="117.5" y="57.2">10A</text>
<text x="163.7" y="57.2">10A</text>
<text x="209.9" y="57.2">10A</text>
</g>
<text font-size="5.3" x="265.3" y="199">01</text>
<g font-size="4.9">
<text x="142.5" y="75.8">Y1</text>
<text x="189.8" y="75.8">Y4</text>
<text x="189.4" y="82.9">Y3</text>
<text x="85" y="160.5" transform="rotate(-90 85 160.5)">24V</text>
</g>
<g font-size="4.4">
<text x="119.2" y="22.6">10</text>
<text x="230" y="22.6">20</text>
<text x="45.2" y="25">25A</text>
<text x="85.4" y="25">KM1</text>
<text x="43.4" y="52.2">F2</text>
<text x="61" y="52.2">F1</text>
<text x="119.2" y="52.2">F3</text>
<text x="165.5" y="52.2">F4</text>
<text x="212" y="52.2">F5</text>
<text x="263.2" y="51.9">FT1</text>
<text x="43.4" y="56.4">6A</text>
<text x="60.7" y="56.4">6A</text>
<text x="263.9" y="55">2A</text>
<text x="235.7" y="83.3">K2</text>
<text x="87.5" y="90" transform="rotate(-90 87.5 90)">PE</text>
<text x="59.3" y="96.3">K1</text>
<text x="191.6" y="101.6">KF2</text>
<text x="237.1" y="101.2">KF3</text>
<text x="85" y="109" transform="rotate(-90 85 109)">+24V</text>
<text x="78" y="115.4">FT2</text>
<text x="78.7" y="118.9">2A</text>
<text x="59.6" y="142.2">KM1</text>
<text x="121.7" y="146.1">M1</text>
<text x="128.1" y="146.8">3~</text>
<text x="167.6" y="146.1">M2</text>
<text x="174.3" y="146.8">3~</text>
<text x="214.1" y="146.1">M3</text>
<text x="220.8" y="146.8">3~</text>
<text x="253.3" y="146.8" transform="rotate(-90 253.3 146.8)">1~</text>
<text x="271.3" y="146.8" transform="rotate(-90 271.3 146.8)">1~</text>
<text x="246.9" y="151.3">FAN</text>
<text x="264.9" y="151.3">FAN</text>
<text x="119.2" y="205.3">10</text>
<text x="230" y="205.3">20</text>
</g>
<g font-size="4">
<text x="88.2" y="90">N</text>
<text x="143.2" y="101.2">KF1</text>
<text x="149.2" y="98.1">T1A</text>
<text x="197.6" y="98.1">T1A</text>
<text x="243.4" y="97.7">T1A</text>
<text x="197.6" y="105.8">T1C</text>
</g>
<g font-size="3.5">
<text x="75.8" y="22.2">6</text>
<text x="108.7" y="22.2">9</text>
<text x="141.8" y="22.2">12</text>
<text x="153.1" y="22.2">13</text>
<text x="164.4" y="22.2">14</text>
<text x="175" y="22.2">15</text>
<text x="186.3" y="22.2">16</text>
<text x="197.2" y="22.2">17</text>
<text x="211" y="22.2" transform="rotate(-90 211 22.2)">18</text>
<text x="222.2" y="22.2" transform="rotate(-90 222.2 22.2)">19</text>
<text x="241.7" y="22.2">21</text>
<text x="252.6" y="22.2">22</text>
<text x="266.3" y="22.2" transform="rotate(-90 266.3 22.2)">23</text>
<text x="274.5" y="22.2">24</text>
<text x="17.6" y="30.7">A</text>
<text x="277.3" y="30.7">A</text>
<text x="79.4" y="90">L</text>
<text x="17.6" y="152.4">M</text>
<text x="17.6" y="185.6">Q</text>
<text x="246.6" y="203.9">By</text>
<text x="75.8" y="205">6</text>
<text x="108.7" y="205">9</text>
<text x="141.8" y="205">12</text>
<text x="153.1" y="205">13</text>
<text x="164.4" y="205">14</text>
<text x="175" y="205">15</text>
<text x="186.3" y="205">16</text>
<text x="197.2" y="205">17</text>
<text x="211" y="205" transform="rotate(-90 211 205)">18</text>
<text x="222.2" y="205" transform="rotate(-90 222.2 205)">19</text>
<text x="241.7" y="205">21</text>
<text x="252.6" y="205">22</text>
<text x="266.3" y="205" transform="rotate(-90 266.3 205)">23</text>
<text x="274.5" y="205">24</text>
</g>
<g font-size="3.1">
<text x="133.3" y="22.2" transform="rotate(-90 133.3 22.2)">11</text>
<text x="133.3" y="205" transform="rotate(-90 133.3 205)">11</text>
</g>
<g font-size="2.5">
<text x="124.9" y="97.2">INVERTER 1</text>
<text x="171" y="97.1">INVERTER 2</text>
<text x="218.4" y="97.3">INVERTER 3</text>
<text x="218.4" y="100.3">KATS</text>
</g>
<g font-size="2.2">
<text x="102.4" y="97.9">+</text>
<text x="111.2" y="97.7">-</text>
</g>
<g font-size="1.5">
<text x="140.1" y="91.7">GND</text>
<text x="146.7" y="91.6">D1</text>
<text x="151" y="91.7">D2</text>
<text x="188.7" y="91.3">GND</text>
<text x="195.2" y="91.2">D1</text>
<text x="199.6" y="91.3">D2</text>
<text x="235.5" y="91.3">GND</text>
<text x="241.8" y="91.1">D1</text>
<text x="246.1" y="91.2">D2</text>
</g>
</svg>
